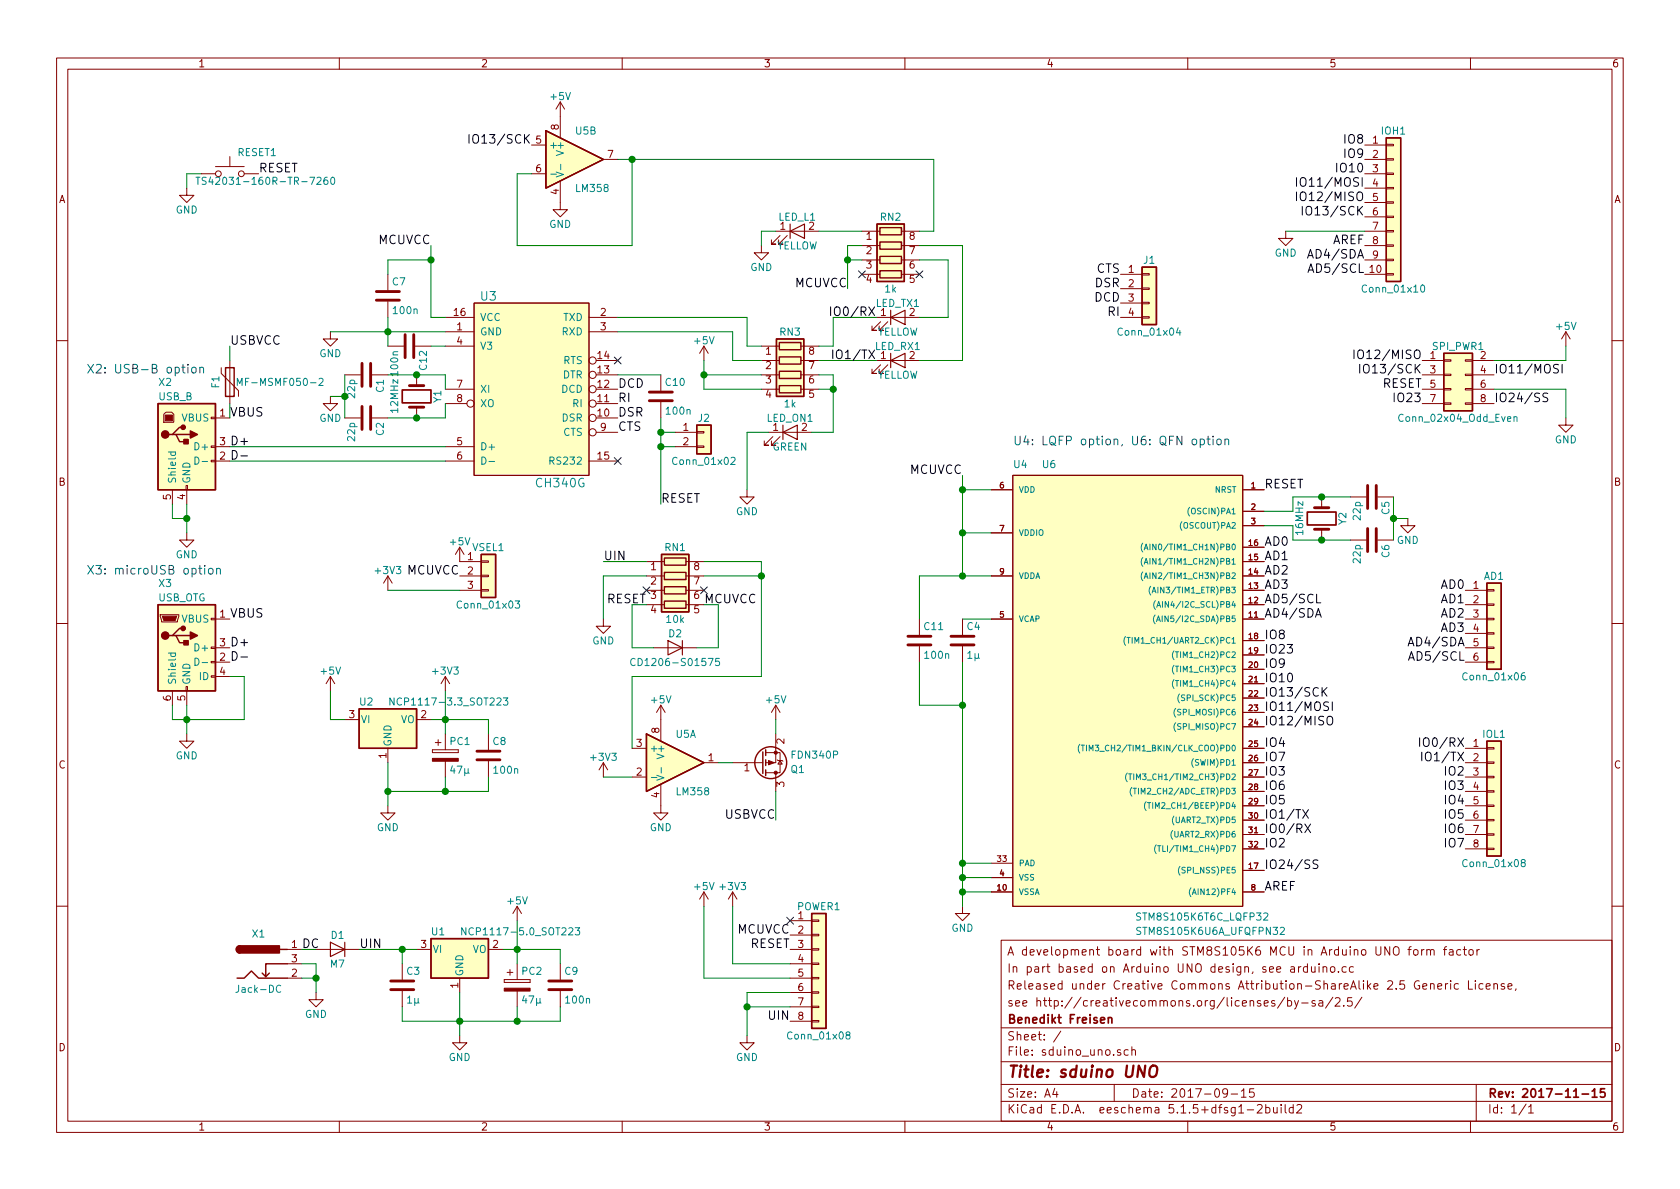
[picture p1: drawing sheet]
<svg xmlns="http://www.w3.org/2000/svg" width="297mm" height="210mm" viewBox="0 0 297 210" stroke-linecap="round" stroke-linejoin="round" font-family="sans-serif">
<g fill="none" stroke="#840000" stroke-width=".18">
<path d="M10 10.3h277v189.9h-277zM12 12.2h273v186.1h-273zM60 10.3v1.9M99.1 18l-.8 1.3M99.1 18v6.4M99.1 18l.7 1.3M110 10.3v1.9M160 10.3v1.9M210 10.3v1.9M260 10.3v1.9M33 33.3v1.2h1.3l-1.3 1.3-1.3-1.3h1.3M35.6 30.7h2.5"/>
<path d="M38.1 29.5h5.1M40.6 27.7v1.8M43.2 30.7h2.5M94 30.7h2.5M94 25.6h2.5M99.1 32v5.1h1.2l-1.2 1.2-1.3-1.2h1.3M106.7 28.2h2.5M241.3 30.7h3.8M241.3 25.6h3.8M241.3 28.2h3.8M241.3 33.3h3.8M241.3 35.8h3.8"/>
<path d="M241.3 38.3h3.8M245.1 38.2h1.3v.3h-1.3zM245.1 35.7h1.3v.2h-1.3zM245.1 33.1h1.3v.3h-1.3zM245.1 30.6h1.3v.3h-1.3zM245.1 28.1h1.3v.2h-1.3zM245.1 25.5h1.3v.3h-1.3zM58.4 58.7v1.2h1.3l-1.3 1.3-1.3-1.3h1.3M68.6 48.5v2.8M68.6 53.3v2.8M78.7 56.1h5.1M78.7 58.7h5.1"/>
<path d="M83.8 53.6h20.3v30.5h-20.3zM104.1 56.1h5.1M104.1 58.7h5.1M134.6 43.4v1.3h1.3l-1.3 1.3-1.3-1.3h1.3M137.2 40.9h7.6M137.9 41.7l-1.5 1.5h.8h-.8v-.8M139.2 41.7l-1.5 1.5h.7h-.7v-.8M152.4 40.9h3.2M152.4 43.4h3.2M152.4 46h3.2M152.4 48.5h3.2M154.9 56.1h7.7"/>
<path d="M155.7 56.9l-1.5 1.5h.7h-.7v-.7M157 56.9l-1.6 1.5h.8h-.8v-.7M159.4 40.9h3.2M159.4 43.4h3.2M159.4 46h3.2M159.4 48.5h3.2M198.1 48.5h3.8M198.1 51h3.8M198.1 53.6h3.8M198.1 56.1h3.8M201.9 56h1.3v.3h-1.3zM201.9 53.5h1.3v.2h-1.3z"/>
<path d="M201.9 50.9h1.3v.3h-1.3zM201.9 48.4h1.3v.2h-1.3zM227.3 40.9v1.3h1.3l-1.3 1.2-1.2-1.2h1.2M241.3 40.9h3.8M241.3 43.4h3.8M241.3 46h3.8M241.3 48.5h3.8M245.1 48.4h1.3v.2h-1.3zM245.1 45.8h1.3v.3h-1.3zM245.1 43.3h1.3v.3h-1.3zM245.1 40.8h1.3v.2h-1.3zM276.9 58.7l-.8 1.2"/>
<path d="M276.9 58.7v2.5M276.9 58.7l.7 1.2M10 60.2h2M29 73.3l.3-.4h1.1l.3 .4v1.4h-1.7zM37.3 78.9h.8v.2h-.8zM37.3 73.8h.8v.2h-.8zM38.1 79h2.5M38.1 73.9h2.5M39.1 65v1l3.1 3.1v1M40.6 63.7v7.7M58.4 70.1v1.3h1.3l-1.3 1.2-1.3-1.2h1.3M61 66.3h2.8"/>
<path d="M61 73.9h2.8M65.8 66.3h2.8M65.8 73.9h2.8M68.6 61.2h2.8M73.4 61.2h2.8M73.7 66.3v1.9M73.7 72v1.9M78.7 61.2h5.1M78.7 68.8h5.1M78.7 79h5.1M78.7 71.4h3.8M105.4 63.7h3.8"/>
<path d="M105.4 66.3h3.8M105.4 68.8h3.8M105.4 76.4h3.8M105.4 73.9h3.8M105.4 71.4h3.8M116.8 66.3v2.8M116.8 71.1v2.8M119.4 76.4h3.8M119.4 79h3.8M123.2 78.9h1.3v.2h-1.3zM123.2 76.3h1.3v.3h-1.3zM124.5 61.2l-.8 1.3"/>
<path d="M124.5 61.2v2.5M124.5 61.2l.7 1.3M134.6 61.2h3.2M134.6 63.7h3.2M134.6 66.3h3.2M134.6 68.8h3.2M135.9 76.4h7.6M136.7 77.2l-1.6 1.5h.8h-.8v-.7M137.9 77.2l-1.5 1.5h.8h-.8v-.7M141.6 61.2h3.2M141.6 63.7h3.2M141.6 66.3h3.2"/>
<path d="M141.6 68.8h3.2M154.9 63.7h7.7M155.7 64.5l-1.5 1.5h.7h-.7v-.7M157 64.5l-1.6 1.5h.8h-.8v-.7M251.5 63.7h3.8M251.5 66.3h3.8M251.5 68.8h3.8M251.5 71.4h3.8M255.3 71.2h1.2v.3h-1.2zM255.3 68.7h1.2v.3h-1.2zM255.3 66.2h1.2v.2h-1.2zM255.3 63.6h1.2v.3h-1.2z"/>
<path d="M259.1 71.2h1.2v.3h-1.2zM259.1 68.7h1.2v.3h-1.2zM259.1 66.2h1.2v.2h-1.2zM259.1 63.6h1.2v.3h-1.2zM260.3 63.7h3.9M260.3 66.3h3.9M260.3 68.8h3.9M260.3 71.4h3.9M276.9 73.9v1.3h1.2l-1.2 1.2-1.3-1.2h1.3M285 60.2h2M30.5 86.6v2.5M32.9 85.8h.2v.8h-.2z"/>
<path d="M33 94.2v1.3h1.3l-1.3 1.3-1.3-1.3h1.3M33 86.6v2.5M37.3 81.4h.8v.3h-.8zM38.1 81.5h2.5M78.7 81.5h5.1M81.3 96.8v2.5h3.8M81.3 96.8l-.8 1.2M81.3 96.8l.7 1.2M85.1 99.2h1.3v.2h-1.3zM104.1 81.5h5.1M114.3 99.3h3.2M121.3 99.3h3.2"/>
<path d="M132.1 86.6v1.3h1.2l-1.2 1.2-1.3-1.2h1.3M175.3 86.6h3.8M175.3 94.2h3.8M179.1 84.1h40.6v76.2h-40.6zM219.7 86.6h3.8M219.7 90.4h3.8M219.7 93h3.8M219.7 99.3h3.8M219.7 96.8h3.8M233.7 87.9v1.9M233.7 93.6v1.9M238.8 95.5h2.8"/>
<path d="M238.8 87.9h2.8M243.6 95.5h2.8M243.6 87.9h2.8M248.9 91.7v1.3h1.3l-1.3 1.2-1.3-1.2h1.3M10 110.3h2M28.3 108.7h3.3v.3l-.2 1h-2.8zM37.3 119.5h.8v.3h-.8zM37.3 117h.8v.2h-.8zM37.3 114.4h.8v.3h-.8zM37.3 109.3h.8v.3h-.8zM38.1 109.5h2.5M38.1 114.5h2.5"/>
<path d="M38.1 117.1h2.5M38.1 119.6h2.5M58.4 119.6l-.7 1.3M58.4 119.6v2.6M58.4 119.6l.8 1.3M68.6 101.8v2.6M68.6 101.8l-.8 1.3M68.6 101.8l.7 1.3M78.7 119.6v2.6M78.7 119.6l-.7 1.3M78.7 119.6l.8 1.3M81.3 101.8h3.8"/>
<path d="M81.3 104.4h3.8M85.1 104.3h1.3v.2h-1.3zM85.1 101.7h1.3v.3h-1.3zM106.7 109.5v1.2h1.2l-1.2 1.3-1.3-1.3h1.3M114.3 101.8h3.2M114.3 106.9h3.2M114.3 104.4h3.2M115.6 114.5h7.6M121.3 101.8h3.2M121.3 106.9h3.2M121.3 104.4h3.2M162.6 109.5v2.8"/>
<path d="M162.6 114.3v2.8M170.2 109.5v2.8M170.2 114.3v2.8M175.3 109.5h3.8M175.3 101.8h3.8M219.7 109.5h3.8M219.7 101.8h3.8M219.7 118.4h3.8M219.7 106.9h3.8M219.7 104.4h3.8M219.7 113.3h3.8M219.7 115.8h3.8"/>
<path d="M259.1 109.5h3.8M259.1 106.9h3.8M259.1 104.4h3.8M259.1 114.5h3.8M259.1 117.1h3.8M259.1 112h3.8M262.9 117h1.3v.2h-1.3zM262.9 114.4h1.3v.3h-1.3zM262.9 111.9h1.3v.2h-1.3zM262.9 109.3h1.3v.3h-1.3zM262.9 106.8h1.3v.3h-1.3zM262.9 104.3h1.3v.2h-1.3z"/>
<path d="M285 110.3h2M30.5 122.2v2.5M32.9 121.4h.2v.8h-.2zM33 129.8v1.3h1.3l-1.3 1.2-1.3-1.2h1.3M33 122.2v2.5M61 127.2h2.5M68.6 132.3v2.6M73.7 127.2h2.5M76.5 132.6v.5zM76.5 133.1h4.5zM76.5 132.6h4.5zM77 131.3h1"/>
<path d="M77.5 130.8v1M78.7 129.8v2.8M78.7 134.6v2.8M81 132.6v.5zM86.4 129.8v2.8M86.4 134.6v2.8M106.7 134.9l-.8 1.2M106.7 134.9v2.5M106.7 134.9l.7 1.2M111.8 132.3h2.5M111.8 137.4h2.5M116.8 138.7v5.1h1.3l-1.3 1.2-1.2-1.2h1.2"/>
<path d="M116.8 124.7v6.4M116.8 124.7l-.7 1.3M116.8 124.7l.8 1.3M124.5 134.9h2.5M129.5 134.9h5.1M134.7 134.9h.2M135.4 133.1h2.5v3.5h-.7M135.4 136.6h1.8M137.2 129.8v5.1h-1.8M137.2 124.7l-.8 1.3M137.2 124.7v2.5M137.2 136.6v3.3"/>
<path d="M137.2 124.7l.7 1.3M137.4 134.4l.1 .1h.8l.1 .1M137.9 134.5l.4 .6h-.8zM219.7 120.9h3.8M219.7 123.4h3.8M219.7 126h3.8M219.7 128.5h3.8M219.7 132.3h3.8M219.7 134.9h3.8M219.7 137.4h3.8M219.7 139.9h3.8M259.1 132.3h3.8"/>
<path d="M259.1 134.9h3.8M259.1 137.4h3.8M259.1 139.9h3.8M262.9 139.8h1.3v.3h-1.3zM262.9 137.3h1.3v.2h-1.3zM262.9 134.7h1.3v.3h-1.3zM262.9 132.2h1.3v.3h-1.3zM68.6 142.5v1.3h1.2l-1.2 1.2-1.3-1.2h1.3M124.5 157.7v2.6M124.5 157.7l-.8 1.3M124.5 157.7l.7 1.3M129.5 157.7l-.7 1.3"/>
<path d="M129.5 157.7v2.6M129.5 157.7l.8 1.3M175.3 155.2h3.8M175.3 157.7h3.8M175.3 152.6h3.8M219.7 157.7h3.8M219.7 145h3.8M219.7 147.6h3.8M219.7 150.1h3.8M219.7 153.9h3.8M219.7 142.5h3.8M259.1 145h3.8"/>
<path d="M259.1 147.6h3.8M259.1 150.1h3.8M259.1 142.5h3.8M262.9 150h1.3v.2h-1.3zM262.9 147.4h1.3v.3h-1.3zM262.9 144.9h1.3v.3h-1.3zM262.9 142.4h1.3v.2h-1.3zM10 160.2h2M50.8 167.9h2.5M50.8 170.4h2.5M50.8 173h2.5M55.9 175.5v1.3h1.2l-1.2 1.2-1.3-1.2h1.3"/>
<path d="M55.9 167.9h7.6M71.1 170.4v2.8M71.1 175.3v2.7M73.7 167.9h2.5M81.3 173v2.5M86.4 167.9h2.5M89.2 173.2v.5zM89.2 173.7h4.5zM89.2 173.2h4.5zM89.7 172h1M90.2 171.4v1.1M91.4 160.3v2.5"/>
<path d="M91.4 170.4v2.8M91.4 175.3v2.7M91.4 160.3l-.7 1.2M91.4 160.3l.8 1.2M93.7 173.2v.5zM99.1 170.4v2.8M99.1 175.3v2.7M139.7 167.9h3.8M139.7 162.8h3.8M139.7 165.3h3.8M139.7 170.4h3.8M139.7 173h3.8"/>
<path d="M139.7 175.5h3.8M139.7 178h3.8M143.5 177.9h1.3v.3h-1.3zM143.5 175.4h1.3v.2h-1.3zM143.5 172.8h1.3v.3h-1.3zM143.5 170.3h1.3v.3h-1.3zM143.5 167.8h1.3v.2h-1.3zM143.5 165.2h1.3v.3h-1.3zM143.5 162.7h1.3v.2h-1.3zM170.2 160.3v1.2h1.2l-1.2 1.3-1.3-1.3h1.3M177 166.3h108v32h-108zM227.2 176.3l-1.3 2"/>
<path d="M227.7 177l.4-.1 .3 .3-.2 .6h-.5M227.7 176.4v1.5M228.2 171h.6l.1 .9M228.9 171.3l-.5 .1a.29 .29 0 0 0-.2 .2 .29 .29 0 0 0 .2 .3h.5M228.9 176.9l.3 1M229.6 176.9l-.5 1.4-.2 .1M229.6 170.9v1M230 170.9l-.4 .3M230.1 177.4h1.2M231.2 171l-.5-.1-.2 .3 .1 .7h.6M231.2 170.4v1.5M231.9 170.9l.1 1h.3l.2-.1"/>
<path d="M232.5 177l-.3-.1-.2 .2v.3l.5 .1v.3h-.5M232.5 170.9v1M233.2 177h.6l.1 .9M233.2 170.4v.2M233.2 170.9v1M233.9 177.3l-.5 .1-.3 .2 .3 .3 .5-.1M233.9 171.1l.1-.1a.37 .37 0 0 1 .6 .1v.8M233.9 170.9v1M235.3 171.1l.2-.2 .4 .2v.7l-.2 .1-.4-.1zM235.7 176.3l-1.3 2M236.1 176.6l.2-.2h.4l.2 .2v.3v.2l-.9 .8h.9M236.7 171.8v.1"/>
<path d="M237.6 177.8v.1M238 171l-.4-.1-.3 .3 .1 .6 .2 .1h.4M239 176.4h-.7l-.1 .7 .2-.1 .5 .1 .2 .2-.1 .5-.2 .1-.6-.1M239.3 171l-.4-.1-.3 .3 .1 .6 .2 .1h.4M240.8 176.3l-1.3 2M248.9 167.9h.6M249.5 167.4l-.4 .2v1.3M250 168l.2-.1 .4 .1v.8l-.2 .1-.4-.1zM251.4 167.9v1M251.6 174.4l.7-.1-.1-.3-.4-.1-.2 .2v.7h.6M251.8 167.9l-.3 .1-.1 .2M252.3 168a.37 .37 0 0 1 .6 .1v.8"/>
<path d="M252.3 167.9v1M252.9 174.1l.2-.2 .4 .1 .1 .9M252.9 168.1l.2-.2 .4 .1 .1 .9M252.9 173.9v1M254.2 174.4l.7-.1v-.3l-.5-.1-.2 .2 .1 .7h.6M255.2 167.9h.6M255.6 173.9v1M255.8 167.4l-.4 .2v1.3M256 173.9l-.4 .2v.1M256.3 168h.5l.1 .9M256.5 173.4v.2M256.5 173.9v1"/>
<path d="M256.9 168.3h-.5a.29 .29 0 0 0-.2 .3 .29 .29 0 0 0 .2 .3l.5-.1M257.9 174l-.5-.1-.3 .3 .1 .6 .2 .1 .5-.1M258.3 168l-.4-.1-.3 .3v.6l.3 .1 .4-.1M258.7 167.9h.6M258.9 167.4v1.3l.4 .2M259.6 173.4v1.5h.7M259.8 168l.2-.1 .4 .1v.8l-.2 .1-.4-.1zM260.9 173.4v.2M260.9 173.9v1M261.1 167.9v1M261.6 167.9l-.3 .1-.2 .2M262.2 174l-.4-.1-.3 .3 .1 .6h.6"/>
<path d="M262.8 174.4l.7-.1-.1-.3-.4-.1-.2 .2v.7h.6M264.1 174.1l.2-.2 .4 .1 .1 .9M264.1 173.9v1M266 174a.37 .37 0 0 0-.6 .1l.1 .3 .5 .1 .1 .1-.3 .3-.4-.1M266.6 174.4l.7-.1v-.3l-.4-.1-.3 .2 .1 .7h.6M268 174.8l-.1 .4M285 160.2h2M60 198.3v1.9M81.3 183.1v1.3h1.2l-1.2 1.3-1.3-1.3h1.3M110 198.3v1.9M132.1 183.1v1.3h1.2l-1.2 1.3-1.3-1.3h1.3M139.7 180.6h3.8"/>
<path d="M143.5 180.5h1.3v.2h-1.3zM160 198.3v1.9M177 194.8h108M177 191.8h108M177 187.8h108M177 181.8h108M186.5 192.5l-.4 1h1M186.8 193v1M187.6 182.3l-1.3 2M197 191.8v3M198.1 185.7l-.3-.1-.2 .2v.2l.5 .2v.3h-.5M199.5 185.7l-.4-.1-.3 .3v.6l.3 .1 .4-.1"/>
<path d="M200.1 185.7l.2-.1 .4 .1 .1 .9M200.1 185.1v1.5M210 198.3v1.9M217 193.2l-.1 .2a.48 .48 0 0 1-.6-.1v-.6a.48 .48 0 0 1 .6-.1l.1 .1a1.19 1.19 0 0 1-.2 1.2l-.5 .1M217.7 193.5h1.1M219.5 193l.4-.5v1.5M219.5 194h.8M220.5 196.3h1.2M221.7 192.5h-.7l-.1 .7 .2-.1 .5 .1 .2 .2-.1 .5-.2 .1-.6-.1M222.3 195.5l.2-.2h.4l.3 .5-1 1h1M223.8 195.9l.4-.1 .3 .3v.6l-.3 .1-.4-.1M223.8 195.3v1.5"/>
<path d="M225.2 195.8v.9l.4 .1 .2-.1M225.8 195.8v1M226.5 195.3v.2M226.5 195.8v1M227.2 195.3v1.3l.3 .2M228.7 195.9l-.5-.1-.3 .3 .1 .6 .2 .1 .5-.1M228.7 195.3v1.5M229.3 195.5l.2-.2h.4l.2 .2v.3v.2l-.9 .8h.9M260 198.3v1.9M261 191.8v6.5M269.8 195.2l-1.2 2M270.3 195.8l.4-.5v1.5"/>
<path d="M270.3 196.8h.8"/>
<circle cx="38.6" cy="30.7" r=".51"/>
<circle cx="42.7" cy="30.7" r=".51"/>
<circle cx="83.2" cy="71.4" r=".63"/>
<circle cx="104.8" cy="71.4" r=".63"/>
<circle cx="104.8" cy="73.9" r=".63"/>
<circle cx="104.8" cy="76.4" r=".63"/>
<circle cx="104.8" cy="68.8" r=".63"/>
<circle cx="104.8" cy="63.7" r=".63"/>
<circle cx="104.8" cy="66.3" r=".63"/>
</g>
<path d="M71.1 69h5.1v2.2h-5.1zM231.1 90.5h5.1v2.3h-5.1zM196 179.9v1M196 180.1l.2-.2 .3 .1 .1 .9M279.7 193.5h1.2M281.5 193l.4-.5v1.5M281.5 194h.9M283.7 192.5h-.7v.7l.2-.1 .5 .1 .1 .2-.1 .5-.2 .1-.5-.1" fill="none" stroke="#840000" stroke-width=".3"/>
<path d="M203.4 188.7a.66 .66 0 0 1 1.2 0 1.49 1.49 0 0 1-.6 1.7l-.6-.1a1.49 1.49 0 0 1 0-1.6z" fill="none" stroke="#840000" stroke-width=".41"/>
<g fill="none" stroke="#840000" stroke-width=".51">
<path d="M66.5 53.1h4.1M66.5 51.6h4.1M71.6 59.2v4M73.2 59.2v4M64 64.3v4M64 71.9v4M65.5 64.3v4M65.5 71.9v4M72.4 72h2.5M72.4 68.2h2.5M114.8 70.9h4.1M114.8 69.3h4.1"/>
<path d="M232.4 93.6h2.5M232.4 89.8h2.5M241.8 85.8v4.1M241.8 93.5v4M243.3 85.8v4.1M243.3 93.5v4M160.5 114h4.1M160.5 112.5h4.1M168.1 114h4.1M168.1 112.5h4.1M84.3 134.4h4.1M84.3 132.8h4.1"/>
<path d="M69.1 175h4.1M69.1 173.5h4.1M97 175h4.1M97 173.5h4.1"/>
</g>
<g fill="#ffffc2" stroke="#ffffc2" stroke-width=".18">
<path d="M137.3 59.9h4.8v10.2h-4.8z"/>
<path d="M179.1 84.1h40.6v76.2h-40.6z"/>
<path d="M155.1 39.6h4.8v10.2h-4.8z"/>
<path d="M117 98h4.8v10.2h-4.8z"/>
<path d="M27.9 106.9h10.2v15.3h-10.2z"/>
<path d="M201.9 47.2h2.6v10.2h-2.6z"/>
<path d="M123.2 75.2h2.5v5.1h-2.5z"/>
<path d="M63.5 125.3h10.2v7h-10.2z"/>
<path d="M85.1 98h2.5v7.7h-2.5z"/>
<path d="M76.2 166h10.2v7h-10.2z"/>
<path d="M83.8 53.6h20.3v30.5h-20.3z"/>
<path d="M143.5 161.5h2.5v20.4h-2.5z"/>
<path d="M27.9 71.4h10.2v15.2h-10.2z"/>
<path d="M114.3 129.8l10.2 5.1-10.2 5z"/>
<path d="M96.5 23.1l10.2 5.1-10.2 5.1z"/>
<path d="M255.3 62.5h5v10.1h-5z"/>
<path d="M245.1 24.4h2.5v25.4h-2.5z"/>
<path d="M262.9 131.1h2.5v20.3h-2.5z"/>
<path d="M262.9 103.1h2.5v15.3h-2.5z"/>
</g>
<g fill="none" stroke="#840000" stroke-width=".25">
<path d="M96.5 23.1l10.2 5.1-10.2 5.1zM155.1 39.6h4.8v10.2h-4.8zM245.1 24.4h2.5v25.4h-2.5zM137.3 59.9h4.8v10.2h-4.8zM155.6 40.3h3.8v1.2h-3.8zM155.6 42.8h3.8v1.3h-3.8zM155.6 45.3h3.8v1.3h-3.8zM155.6 47.9h3.8v1.2h-3.8zM201.9 47.2h2.6v10.2h-2.6zM27.9 71.4h10.2v15.2h-10.2zM30.5 76.8h.6l.6 1.3h1.3M31.1 76.8h2.6"/>
<path d="M32.4 75.6h-.7l-1.2 1.2h-.7M39.9 65h1.5v5.1h-1.5zM123.2 75.2h2.5v5.1h-2.5zM137.8 60.6h3.8v1.2h-3.8zM137.8 63.1h3.8v1.3h-3.8zM137.8 65.7h3.8v1.2h-3.8zM137.8 68.2h3.8v1.3h-3.8zM255.3 62.5h5v10.1h-5zM85.1 98h2.5v7.7h-2.5zM117 98h4.8v10.2h-4.8zM117.5 98.7h3.8v1.2h-3.8zM27.9 106.9h10.2v15.3h-10.2z"/>
<path d="M30.5 112.4h.6l.6 1.3h1.3M31.1 112.4h2.6M32.4 111.1h-.7l-1.2 1.3h-.7M117.5 101.2h3.8v1.3h-3.8zM117.5 103.8h3.8v1.2h-3.8zM117.5 106.3h3.8v1.3h-3.8zM262.9 103.1h2.5v15.3h-2.5zM63.5 125.3h10.2v7h-10.2zM114.3 129.8l10.2 5.1-10.2 5zM134.9 133v3.8M135.4 132.6v1M135.4 134.4v1"/>
<path d="M135.4 136.1v1.1M262.9 131.1h2.5v20.3h-2.5zM41.9 173h1.3l1.2-1.3 1.3 1.3h5.1M42.4 167.3a.63 .63 0 0 0-.6 .6 .63 .63 0 0 0 .6 .6M47.6 172.1l-.6 .6M49.5 167.9h1.3M50.8 170.4h-3.8v2.3l-.6-.6M76.2 166h10.2v7h-10.2zM143.5 161.5h2.5v20.4h-2.5z"/>
<circle cx="136.3" cy="134.9" r="2.82"/>
</g>
<g fill="none" stroke="#008484" stroke-width=".18">
<path d="M34.6 31.3h.8M35 31.3v1.3M36.4 31.4l-.4-.1-.2 .2v.4l.6 .2v.3l-.2 .2h-.5M57.9 31.3h-.3a.79 .79 0 0 0-.1 1.3h.4l.1-.5-.3-.3h-.2l-.2 .3M58.6 31.4l.2-.1a.69 .69 0 0 1 .4 .7 .69 .69 0 0 1-.4 .6 .83 .83 0 0 1-.2-1.2zM97.4 30.8h1M98.3 30.4l1.3 .5-1.3 .4M99.1 29.1v.9M208.3 58l-.3 .8h.8M208.6 58.4v.9M251.3 50.5l.2-.1a.69 .69 0 0 1 .4 .6 .69 .69 0 0 1-.4 .7l-.3-.3v-.2zM29.8 79.9h1.2"/>
<path d="M30.3 79.9l-.1 .4 .2 .2 .6-.1v-.5M42 68.2v-1.3l.4 .9 .4-.9v1.3M56.4 67l.5-.1 .2 .4v.2l-.7 .7h.7M267.7 73.8l.2-.1h.3v.8M267.7 73.7v.8M34.5 80.8a.64 .64 0 0 1 .7 .7 .64 .64 0 0 1-.7 .6zM35.7 81.6h1M85.2 80.8a.64 .64 0 0 1 .7 .7 .64 .64 0 0 1-.7 .6zM86.5 81.6h1M97.2 81.5l.6-.1 .2-.2-.1-.3-.2-.1h-.5v1.3M129.3 81l.4-.1 .3 .3-.1 .2-.7 .7h.8M202.1 98.6a1.2 1.2 0 0 0 0 1.5"/>
<path d="M202.1 96.1a1.2 1.2 0 0 0 0 1.5M202.3 99.8l.3-1.1 .4 1.1M202.3 97.2l.3-1 .4 1M202.4 99.5h.5M202.4 96.9h.5M210.3 89.7a1.13 1.13 0 0 0 0 1.6M29.8 115.5h1.2M30.3 115.5l-.1 .4 .2 .2 .6-.1v-.5M34.5 116.4a.64 .64 0 0 1 .7 .6 .64 .64 0 0 1-.7 .6zM35.7 117.2h1M91.1 106.3h.8l-.4 .5 .3 .1v.6h-.5l-.2-.1M112.3 116.6a.6 .6 0 0 0-.9 .4 .6 .6 0 0 0 .6 .7l.3-.1"/>
<path d="M127.2 116.4h-.6l-.1 .6 .2-.1 .5 .1v.6l-.2 .1-.5-.1M199 112.6a1.2 1.2 0 0 0 0 1.5M199.3 112.7h.5M199.5 112.7v1M202.1 101.1a1.2 1.2 0 0 0 0 1.6M202.3 102.3l.3-1 .4 1M202.4 102h.5M203.5 103.7a1.2 1.2 0 0 0 0 1.5M203.7 104.8l.3-1 .4 1M203.8 104.5h.5M204.2 108.8a1.13 1.13 0 0 0 0 1.5M204.3 106.2a1.13 1.13 0 0 0 0 1.6"/>
<path d="M204.5 109.9l.3-1 .4 1M204.5 107.4l.4-1 .3 1M204.6 109.6h.5M204.6 107.1h.5M207.6 117.6a1.2 1.2 0 0 0 0 1.6M207.6 115.1a1.2 1.2 0 0 0 0 1.6M269.6 119h-.4a.87 .87 0 0 0 0 1.2l.4-.1v-.5l-.4-.1-.2 .2M69.7 123.4v1.3l-.8-1.3v1.3M89 123.4h.8l-.4 .5 .3 .1v.6l-.5 .1-.2-.1M115.2 137.5h1M116.1 137.1l1.3 .4-1.3 .5M116.9 135.7v1"/>
<path d="M190.9 131.6a1.2 1.2 0 0 0 0 1.6M191.2 131.8h.5M191.5 131.8v1M192.1 131.8v1M192.6 132.8v-1l.3 .7 .3-.7v1M199.3 136.7a1.13 1.13 0 0 0 0 1.5M199.5 136.8h.6M199.8 136.8v1.1M200.1 139.2a1.13 1.13 0 0 0 0 1.6M200.4 139.4h.5M200.5 136.8v1.1M200.7 139.4v1"/>
<path d="M207.6 120.2a1.2 1.2 0 0 0 0 1.5M207.9 125.3a1.13 1.13 0 0 0 0 1.5M207.9 127.8a1.13 1.13 0 0 0 0 1.6M208.5 122.7a1.2 1.2 0 0 0 0 1.6M211 134.2a1.2 1.2 0 0 0 0 1.5M202.6 141.8a1.2 1.2 0 0 0 0 1.5M202.9 141.9h.6M203.2 141.9v1M204.4 149.4a1.2 1.2 0 0 0 0 1.5M204.7 149.5h.6M205 149.5v1.1M207.3 146.9a1.13 1.13 0 0 0 0 1.5"/>
<path d="M207.6 144.3a1.2 1.2 0 0 0 0 1.6M208.6 153.2a1.2 1.2 0 0 0 0 1.6M210.6 157a1.2 1.2 0 0 0 0 1.6M269.2 152.5l-.2-.1v-.3l.2-.1 .4 .1v.3l-.5 .2-.1 .2v.2l.2 .3 .4-.1 .1-.2-.1-.4-.2-.1M49.6 174.3a.6 .6 0 0 0-.8 .5 .6 .6 0 0 0 .6 .7l.2-.1M82.4 164.1v1.2l-.8-1.2v1.2M101.7 164.1h.8l-.4 .4 .3 .2v.6h-.5l-.2-.1M201.7 161.5l-.5-.1-.3 .3 .2 .3 .5 .2v.4l-.2 .1h-.5M201.7 164.1l-.5-.1-.2 .1v.2l.1 .2 .5 .2 .1 .3-.3 .2h-.4M223.4 161.6l.5-.2 .3 .4-.8 .9h.8M226.4 164.1l.4-.1 .3 .3-.8 .9h.8M149.8 183l-.2-.1v-.3l.2-.1h.4v.4l-.5 .2-.1 .2v.2l.2 .2h.4l.1-.2-.1-.4-.1-.1"/>
</g>
<path d="M139.7 39.6v2.6M139.7 40.9l2.5-1.3v2.6zM157.5 56.1l2.5-1.2v2.5zM157.5 54.9v2.5M138.4 76.4l2.6-1.2v2.5zM138.4 75.2v2.5M157.5 63.7l2.5-1.2v2.5zM157.5 62.5v2.5M118.1 113.3l2.5 1.2-2.5 1.3zM120.6 113.3v2.5M58.4 166.6l2.6 1.3-2.6 1.3zM61 166.6v2.6" fill="none" stroke="#840000" stroke-width=".2"/>
<g fill="#840000" stroke="#840000" stroke-width=".25">
<path d="M32.5 113.3h.8v.7h-.8z"/>
<path d="M33.7 111.8l1.2 .6-1.2 .6z"/>
<path d="M32.5 77.7h.8v.8h-.8z"/>
<path d="M33.7 76.2l1.2 .6-1.2 .7z"/>
<path d="M42 167.4l.4-.1v1.2a.64 .64 0 0 1-.6-.4 .64 .64 0 0 1 .2-.7z"/>
<path d="M42.4 167.3h7v1.2h-7z"/>
<circle cx="29.2" cy="112.4" r=".63"/>
<circle cx="32.4" cy="111.1" r=".38"/>
<circle cx="29.2" cy="76.8" r=".63"/>
<circle cx="32.4" cy="75.6" r=".38"/>
</g>
<g fill="#840000" stroke="#840000" stroke-width=".18">
<path d="M28.7 109h2.5l-.2 .7h-2z"/>
<path d="M135.9 134.5l1 .4-1 .3z"/>
<path d="M76.5 134.1h4.5v.5h-4.5z"/>
<path d="M29.2 73.4h1.3v1h-1.3z"/>
<path d="M89.2 174.7h4.5v.6h-4.5z"/>
<circle cx="137.2" cy="133.1" r=".28"/>
<circle cx="137.2" cy="136.6" r=".28"/>
</g>
<g fill="none" stroke="#008400" stroke-width=".18">
<path d="M35.6 30.7h-2.6v2.6M109.2 28.2h55.9v12.7h-2.5M111.8 28.2v15.2h-20.4v-12.7h2.6M58.4 58.7h20.3M68.6 56.1v5.1M76.2 43.4v12.7h2.5M76.2 46h-7.6v2.5M109.2 58.7h20.3v5h5.1M109.2 56.1h22.9v5.1h2.5M137.2 40.9h-2.6v2.5M144.8 40.9h7.6M149.9 46h2.5"/>
<path d="M152.4 43.4h-2.5v7.6M154.9 56.1h-7.6v5.1h-2.5M162.6 46h5v10.1h-5M162.6 43.4h7.6v20.3h-7.6M227.3 40.9h14M40.6 79h38.1M40.6 61.2v2.5M58.4 70.1h2.6M61 66.3v7.6M68.6 66.3h10.1v2.5M76.2 61.2h2.5M78.7 71.4v2.5h-10.1"/>
<path d="M109.2 66.3h7.6M116.8 76.4h2.6M116.8 73.9v15.2M116.8 79h2.6M124.5 66.3h10.1M124.5 63.7v5.1h10.1M135.9 76.4h-3.8v10.2M144.8 63.7h10.1M144.8 66.3h2.5v10.1h-3.8M144.8 68.8h2.5M264.2 68.8h12.7v5.1M276.9 61.2v2.5h-12.7"/>
<path d="M30.5 89.1v2.6h2.5M33 89.1v5.1M40.6 81.5h38.1M106.7 99.3h7.6M124.5 99.3h10.1v20.3h-22.8v12.7M170.2 84.1v17.7M170.2 86.6h5.1M170.2 94.2h5.1M223.5 93h5.1v2.5h10.2M238.8 87.9h-10.2v2.5h-5.1M246.4 87.9v7.6M246.4 91.7h2.5"/>
<path d="M40.6 119.6h2.6v7.6h-12.7v-2.5M68.6 104.4h12.7M111.8 106.9v7.6h3.8M114.3 101.8h-7.6v7.7M124.5 101.8h10.1M127 106.9v7.6h-3.8M162.6 117.1v7.6h7.6M170.2 117.1v43.2M170.2 109.5h5.1M175.3 101.8h-12.7v7.7M33 124.7v5.1M58.4 122.2v5h2.6"/>
<path d="M68.6 134.9v7.6M76.2 127.2h10.2v2.6M78.7 122.2v7.6M78.7 137.4v2.5M86.4 137.4v2.5h-17.8M106.7 137.4h5.1M127 134.9h2.5M137.2 127.2v2.6M137.2 139.9v5.1M170.2 152.6h5.1M170.2 157.7h5.1M170.2 155.2h5.1"/>
<path d="M53.3 170.4h2.6v5.1M53.3 173h2.6M63.5 167.9h10.2M71.1 167.9v2.5M71.1 178v2.6h28v-2.6M81.3 175.5v7.6M88.9 167.9h10.2v2.5M91.4 162.8v7.6M91.4 178v2.6M124.5 160.3v12.7h15.2M129.5 160.3v10.1h10.2M132.1 178h7.6"/>
<path d="M139.7 175.5h-7.6v7.6"/>
</g>
<g fill="none" stroke="#000" stroke-width=".18">
<path d="M82.9 23.8v1.5M83.8 23.9a.52 .52 0 0 1 .7 .1 1.04 1.04 0 0 1-.2 1.3l-.5-.1a1.13 1.13 0 0 1 0-1.3zM229.2 31.4v1.5M229.2 34v1.5M230 34.2l.1-.2a.52 .52 0 0 1 .7 .2 1.04 1.04 0 0 1-.2 1.3l-.5-.1a1.23 1.23 0 0 1-.1-1.2zM230 31.6l.1-.1a.52 .52 0 0 1 .7 .1 1.04 1.04 0 0 1-.2 1.3h-.5a1.23 1.23 0 0 1-.1-1.3zM230.3 36.5v1.5M231 36.7l.1-.1a.52 .52 0 0 1 .8 .1 1.04 1.04 0 0 1-.3 1.3l-.5-.1a1.23 1.23 0 0 1-.1-1.2zM146.9 54.3v1.5M231.2 45.6l.5-1.5 .5 1.5M231.3 48.2l.5-1.5 .5 1.5M231.4 47.7h.7"/>
<path d="M41.1 79.7a.77 .77 0 0 1 .8 .7 .77 .77 0 0 1-.8 .8zM147.2 61.9v1.5M239.4 61.9v1.5M240.1 62.1l.2-.1a.52 .52 0 0 1 .7 .1 1.04 1.04 0 0 1-.3 1.3l-.4-.1a1.23 1.23 0 0 1-.2-1.2zM240.4 64.4v1.6M241.1 64.6l.2-.1a.52 .52 0 0 1 .7 .1 1.04 1.04 0 0 1-.3 1.4l-.4-.1a1.23 1.23 0 0 1-.2-1.3zM273.7 69.6a.62 .62 0 0 0-.8 0v.5l.6 .3 .2 .3-.3 .3h-.6M275.5 64.5l-.5-.1-.2 .2v.4l.6 .3 .1 .4-.2 .3-.6-.1M276.2 64.4v1.6M42.6 80.6h1.2M41.1 115.2a.77 .77 0 0 1 .8 .8 .77 .77 0 0 1-.8 .8zM42.6 116.2h1.2"/>
<path d="M232.6 109.1l.5-1.5 .5 1.5M232.7 108.7h.8M232.8 105.1v1.5h.7M249 114.2l.5-1.5 .5 1.5M249 116.8l.6-1.6 .5 1.6M249.2 116.3h.7M234 122.2l.6 .9M234.6 121.6l-.8 .8M234.7 126.9l.1-.2a.52 .52 0 0 1 .8 .2 1.04 1.04 0 0 1-.3 1.3l-.5-.1a1.23 1.23 0 0 1-.1-1.2zM234.9 124.2l-.6-.1-.2 .2v.4l.7 .3 .1 .3-.3 .3h-.6M235.6 124.1v1.5M251 130.5v1.5"/>
<path d="M251.4 133v1.5M230.3 143.2l1 1.5M230.7 145.7l1 1.5M231.3 143.2l-1 1.5M231.7 145.7l-1 1.5M233 152.1a.62 .62 0 0 0-.8 .1v.4l.7 .3 .1 .4-.3 .3-.5-.1"/>
</g>
<g fill="none" stroke="#0000c2" stroke-width=".18">
<path d="M32.1 64.9h.6M32.4 64.4v1.3l.3 .3M33.2 64.4v.2M33.2 64.9v1.1M34 65.1l.2-.2 .4 .2 .1 .6-.2 .2-.3 .1-.2-.2zM35.3 65.1l.1-.1a.37 .37 0 0 1 .6 .1v.9M35.3 64.9v1.1M210.8 77.8l.3-.2 .4 .2 .1 .6-.2 .2-.3 .1-.3-.2zM212.2 77.7l.5-.1 .3 .3v.5l-.2 .2h-.6M212.2 77.6v1.6M213.4 77.6h.6M213.6 77.1v1.3l.4 .3"/>
<path d="M214.5 77.1v.2M214.5 77.6v1.1M215.2 77.8l.4-.2 .3 .3v.5l-.3 .3-.3-.1-.2-.2zM216.6 77.8l.2-.2 .4 .1v1M216.6 77.6v1.1M35.3 100v1.3l.4 .2M36.2 100v.1M35.1 100.5h.6M36.2 100.5v1M36.9 100.6l.3-.1 .4 .1 .1 .6-.2 .2-.3 .1-.3-.1zM38.3 100.6h.1a.37 .37 0 0 1 .6 .1v.8M38.3 100.5v1"/>
</g>
<g fill="#008400" stroke="#008400" stroke-width=".25">
<circle cx="68.6" cy="58.7" r=".51"/>
<circle cx="170.2" cy="94.2" r=".51"/>
<circle cx="61" cy="70.1" r=".51"/>
<circle cx="246.4" cy="91.7" r=".51"/>
<circle cx="170.2" cy="124.7" r=".51"/>
<circle cx="170.2" cy="101.8" r=".51"/>
<circle cx="91.4" cy="180.6" r=".51"/>
<circle cx="170.2" cy="155.2" r=".51"/>
<circle cx="78.7" cy="139.9" r=".51"/>
<circle cx="170.2" cy="157.7" r=".51"/>
<circle cx="147.3" cy="68.8" r=".51"/>
<circle cx="73.7" cy="73.9" r=".51"/>
<circle cx="170.2" cy="86.6" r=".51"/>
<circle cx="132.1" cy="178" r=".51"/>
<circle cx="91.4" cy="167.9" r=".51"/>
<circle cx="78.7" cy="127.2" r=".51"/>
<circle cx="134.6" cy="101.8" r=".51"/>
<circle cx="81.3" cy="180.6" r=".51"/>
<circle cx="68.6" cy="139.9" r=".51"/>
<circle cx="71.1" cy="167.9" r=".51"/>
<circle cx="55.9" cy="173" r=".51"/>
<circle cx="111.8" cy="28.2" r=".51"/>
<circle cx="170.2" cy="152.6" r=".51"/>
<circle cx="33" cy="91.7" r=".51"/>
<circle cx="76.2" cy="46" r=".51"/>
<circle cx="116.8" cy="76.4" r=".51"/>
<circle cx="116.8" cy="79" r=".51"/>
<circle cx="33" cy="127.2" r=".51"/>
<circle cx="149.9" cy="46" r=".51"/>
<circle cx="124.5" cy="66.3" r=".51"/>
<circle cx="233.7" cy="95.5" r=".51"/>
<circle cx="233.7" cy="87.9" r=".51"/>
<circle cx="73.7" cy="66.3" r=".51"/>
</g>
<g fill="none" stroke="#000084" stroke-width=".18">
<path d="M151.8 47.9l1.2 1.2M153 47.9l-1.2 1.2M162 47.9l1.2 1.2M163.2 47.9l-1.2 1.2M108.6 63.1l1.2 1.3M109.8 63.1l-1.2 1.3M108.6 80.9l1.2 1.2M109.8 80.9l-1.2 1.2M113.7 103.8l1.2 1.2M114.9 103.8l-1.2 1.2M123.9 103.8l1.2 1.2M125.1 103.8l-1.2 1.2"/>
<path d="M139.1 162.2l1.2 1.2M140.3 162.2l-1.2 1.2"/>
</g>
<text font-size="2.8" fill="#840000" x="178" y="190.5">Title: sduino UNO</text>
<g font-size="2.1">
<text x="84.3" y="25.4">IO13/SCK</text>
<text x="237.9" y="27.9">IO9</text>
<text x="237.9" y="25.4">IO8</text>
<text x="45.7" y="30.5">RESET</text>
<text x="230.7" y="35.6">IO12/MISO</text>
<text x="230.7" y="33">IO11/MOSI</text>
<text x="236.7" y="30.5">IO10</text>
<text x="231.6" y="38.1">IO13/SCK</text>
<text x="66.9" y="43.2">MCUVCC</text>
<text x="232" y="45.7">AD4/SDA</text>
<text x="235.5" y="43.2">AREF</text>
<text x="140.5" y="50.8">MCUVCC</text>
<text x="193.5" y="53.3">DCD</text>
<text x="193.6" y="50.8">DSR</text>
<text x="193.9" y="48.3">CTS</text>
<text x="232.2" y="48.3">AD5/SCL</text>
<text x="148" y="55.9">IO0/RX</text>
<text x="196" y="55.9">RI</text>
<text x="40.6" y="61">USBVCC</text>
<text x="148.2" y="63.5">IO1/TX</text>
<text x="240.8" y="63.5">IO12/MISO</text>
<text x="109.2" y="71.1">RI</text>
<text x="109.2" y="68.6">DCD</text>
<text x="241.8" y="66">IO13/SCK</text>
<text x="244.4" y="68.6">RESET</text>
<text x="246.9" y="71.1">IO23</text>
<text x="264.2" y="66">IO11/MOSI</text>
<text x="264.2" y="71.1">IO24/SS</text>
<text x="40.6" y="73.7">VBUS</text>
<text x="109.2" y="76.2">CTS</text>
<text x="109.2" y="73.7">DSR</text>
<text x="40.6" y="78.7">D+</text>
<text x="160.9" y="83.8">MCUVCC</text>
<text x="116.8" y="88.9">RESET</text>
<text x="223.5" y="86.4">RESET</text>
<text x="72" y="101.6">MCUVCC</text>
<text x="106.7" y="99.1">UIN</text>
<text x="223.5" y="101.6">AD2</text>
<text x="223.5" y="99.1">AD1</text>
<text x="223.5" y="96.5">AD0</text>
<text x="107.2" y="106.7">RESET</text>
<text x="124.5" y="106.7">MCUVCC</text>
<text x="223.5" y="104.1">AD3</text>
<text x="223.5" y="106.7">AD5/SCL</text>
<text x="254.8" y="106.7">AD1</text>
<text x="254.8" y="104.1">AD0</text>
<text x="40.6" y="109.2">VBUS</text>
<text x="223.5" y="113">IO8</text>
<text x="223.5" y="109.2">AD4/SDA</text>
<text x="254.8" y="111.8">AD3</text>
<text x="254.8" y="109.2">AD2</text>
<text x="40.6" y="114.3">D+</text>
<text x="223.5" y="115.6">IO23</text>
<text x="223.5" y="118.1">IO9</text>
<text x="249.8" y="114.3">AD4/SDA</text>
<text x="250" y="116.8">AD5/SCL</text>
<text x="223.5" y="125.7">IO11/MOSI</text>
<text x="223.5" y="123.2">IO13/SCK</text>
<text x="223.5" y="120.6">IO10</text>
<text x="223.5" y="128.3">IO12/MISO</text>
<text x="223.5" y="134.6">IO7</text>
<text x="223.5" y="132.1">IO4</text>
<text x="223.5" y="137.2">IO3</text>
<text x="252.1" y="132.1">IO0/RX</text>
<text x="252.3" y="134.6">IO1/TX</text>
<text x="255.7" y="137.2">IO2</text>
<text x="223.5" y="139.7">IO6</text>
<text x="223.5" y="142.2">IO5</text>
<text x="255.7" y="142.2">IO4</text>
<text x="255.7" y="139.7">IO3</text>
<text x="128.2" y="144.8">USBVCC</text>
<text x="223.5" y="149.9">IO2</text>
<text x="223.5" y="144.8">IO1/TX</text>
<text x="223.5" y="147.3">IO0/RX</text>
<text x="255.7" y="144.8">IO5</text>
<text x="255.7" y="147.3">IO6</text>
<text x="255.7" y="149.9">IO7</text>
<text x="223.5" y="153.7">IO24/SS</text>
<text x="223.5" y="157.5">AREF</text>
<text x="53.3" y="167.6">DC</text>
<text x="63.5" y="167.6">UIN</text>
<text x="130.4" y="165.1">MCUVCC</text>
<text x="132.6" y="167.6">RESET</text>
<text x="136" y="180.3">UIN</text>
</g>
<g font-size="2.1" fill="#008484">
<text x="85" y="53.2">U3</text>
<text x="94.9" y="86.2">CH340G</text>
</g>
<g font-size="2.1" fill="#0000c2">
<text x="15.2" y="66">X2: USB-B option</text>
<text x="179.1" y="78.7">U4: LQFP option, U6: QFN option</text>
<text x="15.2" y="101.6">X3: microUSB option</text>
</g>
<g font-size="2.1" fill="#840000">
<text x="178" y="172">In part based on Arduino UNO design, see arduino.cc</text>
<text x="178" y="169">A development board with STM8S105K6 MCU in Arduino UNO form factor</text>
<text x="178" y="178">see http://creativecommons.org/licenses/by-sa/2.5/</text>
<text x="178" y="175">Released under Creative Commons Attribution-ShareAlike 2.5 Generic License,</text>
<text x="178" y="184">Sheet: /</text>
<text x="178" y="181">Benedikt Freisen</text>
<text x="178" y="186.7">File: sduino_uno.sch</text>
<text x="178" y="196.9">KiCad E.D.A. eeschema 5.1.5+dfsg1-2build2</text>
<text x="178" y="194.1">Size: A4</text>
<text x="200" y="194.1">Date: 2017-09-15</text>
<text x="263" y="194.1">Rev: 2017-11-15</text>
<text x="263" y="196.9">Id: 1/1</text>
</g>
<g font-size="1.8" fill="#840000">
<text x="35" y="11.9">1</text>
<text x="85" y="11.9">2</text>
<text x="135" y="11.9">3</text>
<text x="185" y="11.9">4</text>
<text x="235" y="11.9">5</text>
<text x="285" y="11.9">6</text>
<text x="98.8" y="23" transform="rotate(-90 98.8 23)">8</text>
<text x="94.8" y="25.4">5</text>
<text x="107.5" y="27.9">7</text>
<text x="242.7" y="25.4">1</text>
<text x="242.7" y="27.9">2</text>
<text x="10.4" y="35.9">A</text>
<text x="94.8" y="30.5">6</text>
<text x="98.8" y="34.4" transform="rotate(-90 98.8 34.4)">4</text>
<text x="242.7" y="30.5">3</text>
<text x="242.7" y="33">4</text>
<text x="242.7" y="35.6">5</text>
<text x="285.4" y="35.9">A</text>
<text x="137.9" y="40.6">1</text>
<text x="242.7" y="38.1">6</text>
<text x="242.7" y="40.6">7</text>
<text x="153.2" y="42.4">1</text>
<text x="153.2" y="45">2</text>
<text x="153.2" y="47.5">3</text>
<text x="160.8" y="47.5">6</text>
<text x="160.8" y="45">7</text>
<text x="160.8" y="42.4">8</text>
<text x="242.7" y="43.2">8</text>
<text x="242.7" y="45.7">9</text>
<text x="153.2" y="50">4</text>
<text x="160.8" y="50">5</text>
<text x="199.5" y="48.3">1</text>
<text x="199.5" y="50.8">2</text>
<text x="199.5" y="53.3">3</text>
<text x="242.2" y="48.3">10</text>
<text x="80.3" y="55.9">16</text>
<text x="80.8" y="58.4">1</text>
<text x="106.2" y="55.9">2</text>
<text x="106.2" y="58.4">3</text>
<text x="155.7" y="55.9">1</text>
<text x="160.8" y="55.9">2</text>
<text x="199.5" y="55.9">4</text>
<text x="80.8" y="61">4</text>
<text x="105.7" y="63.5">14</text>
<text x="135.4" y="62.7">1</text>
<text x="135.4" y="65.3">2</text>
<text x="143" y="65.3">7</text>
<text x="143" y="62.7">8</text>
<text x="155.7" y="63.5">1</text>
<text x="160.8" y="63.5">2</text>
<text x="252.9" y="63.5">1</text>
<text x="80.8" y="68.6">7</text>
<text x="80.8" y="71.1">8</text>
<text x="105.7" y="71.1">11</text>
<text x="105.7" y="68.6">12</text>
<text x="105.7" y="66">13</text>
<text x="135.4" y="67.8">3</text>
<text x="135.4" y="70.4">4</text>
<text x="143" y="70.4">5</text>
<text x="143" y="67.8">6</text>
<text x="252.9" y="66">3</text>
<text x="252.9" y="68.6">5</text>
<text x="252.9" y="71.1">7</text>
<text x="261.8" y="66">4</text>
<text x="261.8" y="68.6">6</text>
<text x="261.8" y="71.1">8</text>
<text x="38.9" y="73.7">1</text>
<text x="105.7" y="73.7">10</text>
<text x="106.2" y="76.2">9</text>
<text x="120.8" y="76.2">1</text>
<text x="136.7" y="76.2">1</text>
<text x="141.8" y="76.2">2</text>
<text x="38.9" y="81.3">2</text>
<text x="38.9" y="78.7">3</text>
<text x="80.8" y="78.7">5</text>
<text x="80.8" y="81.3">6</text>
<text x="105.7" y="81.3">15</text>
<text x="120.8" y="78.7">2</text>
<text x="10.4" y="85.9">B</text>
<text x="30.2" y="88.4" transform="rotate(-90 30.2 88.4)">5</text>
<text x="32.8" y="88.4" transform="rotate(-90 32.8 88.4)">4</text>
<text x="285.4" y="85.9">B</text>
<text x="82.7" y="99.1">1</text>
<text x="82.7" y="101.6">2</text>
<text x="115.1" y="100.8">1</text>
<text x="122.7" y="100.8">8</text>
<text x="82.7" y="104.1">3</text>
<text x="115.1" y="103.4">2</text>
<text x="115.1" y="105.9">3</text>
<text x="122.7" y="105.9">6</text>
<text x="122.7" y="103.4">7</text>
<text x="260.5" y="104.1">1</text>
<text x="260.5" y="106.7">2</text>
<text x="38.9" y="109.2">1</text>
<text x="115.1" y="108.5">4</text>
<text x="122.7" y="108.5">5</text>
<text x="260.5" y="109.2">3</text>
<text x="260.5" y="111.8">4</text>
<text x="38.9" y="116.8">2</text>
<text x="38.9" y="114.3">3</text>
<text x="38.9" y="119.4">4</text>
<text x="260.5" y="114.3">5</text>
<text x="260.5" y="116.8">6</text>
<text x="30.2" y="123.9" transform="rotate(-90 30.2 123.9)">6</text>
<text x="32.8" y="123.9" transform="rotate(-90 32.8 123.9)">5</text>
<text x="61.7" y="127">3</text>
<text x="74.4" y="127">2</text>
<text x="116.6" y="129.6" transform="rotate(-90 116.6 129.6)">8</text>
<text x="138.7" y="131.5" transform="rotate(-90 138.7 131.5)">2</text>
<text x="10.4" y="135.9">C</text>
<text x="68.3" y="134.1" transform="rotate(-90 68.3 134.1)">1</text>
<text x="112.5" y="137.2">2</text>
<text x="112.5" y="132.1">3</text>
<text x="125.2" y="134.6">1</text>
<text x="131.6" y="136.4">1</text>
<text x="260.5" y="132.1">1</text>
<text x="260.5" y="134.6">2</text>
<text x="260.5" y="137.2">3</text>
<text x="285.4" y="135.9">C</text>
<text x="116.6" y="141.1" transform="rotate(-90 116.6 141.1)">4</text>
<text x="138.7" y="139.2" transform="rotate(-90 138.7 139.2)">3</text>
<text x="260.5" y="139.7">4</text>
<text x="260.5" y="142.2">5</text>
<text x="260.5" y="144.8">6</text>
<text x="260.5" y="147.3">7</text>
<text x="260.5" y="149.9">8</text>
<text x="51.6" y="167.6">1</text>
<text x="74.4" y="167.6">3</text>
<text x="87.1" y="167.6">2</text>
<text x="141.1" y="162.6">1</text>
<text x="141.1" y="165.1">2</text>
<text x="141.1" y="167.6">3</text>
<text x="51.6" y="172.7">2</text>
<text x="51.6" y="170.2">3</text>
<text x="141.1" y="170.2">4</text>
<text x="141.1" y="172.7">5</text>
<text x="81" y="174.7" transform="rotate(-90 81 174.7)">1</text>
<text x="141.1" y="175.3">6</text>
<text x="141.1" y="177.8">7</text>
<text x="10.4" y="185.9">D</text>
<text x="141.1" y="180.3">8</text>
<text x="285.4" y="185.9">D</text>
<text x="35" y="199.9">1</text>
<text x="85" y="199.9">2</text>
<text x="135" y="199.9">3</text>
<text x="185" y="199.9">4</text>
<text x="235" y="199.9">5</text>
<text x="285" y="199.9">6</text>
</g>
<g font-size="1.8" fill="#008484">
<text x="97.5" y="17.7">+5V</text>
<text x="101.8" y="23.8">U5B</text>
<text x="244.3" y="23.8">IOH1</text>
<text x="42" y="27.6">RESET1</text>
<text x="97" y="26.3">+</text>
<text x="99.7" y="27.1" transform="rotate(-90 99.7 27.1)">V+</text>
<text x="37.3" y="32.7">TS42031-160R-TR-7260</text>
<text x="102" y="34">LM358</text>
<text x="31.1" y="37.8">GND</text>
<text x="97.1" y="40.3">GND</text>
<text x="137.7" y="39">LED_L1</text>
<text x="143" y="40.6">2</text>
<text x="155.7" y="39">RN2</text>
<text x="132.7" y="47.9">GND</text>
<text x="137.2" y="44.1">YELLOW</text>
<text x="202.2" y="46.7">J1</text>
<text x="225.4" y="45.4">GND</text>
<text x="69.4" y="50.5">C7</text>
<text x="156.5" y="51.7">1k</text>
<text x="241.2" y="51.7">Conn_01x10</text>
<text x="69.7" y="55.5">100n</text>
<text x="84.8" y="59.3">GND</text>
<text x="84.8" y="56.8">VCC</text>
<text x="99.4" y="59.3">RXD</text>
<text x="99.6" y="56.8">TXD</text>
<text x="137.9" y="59.4">RN3</text>
<text x="154.9" y="54.3">LED_TX1</text>
<text x="155" y="59.4">YELLOW</text>
<text x="198" y="59.4">Conn_01x04</text>
<text x="275.3" y="58.3">+5V</text>
<text x="56.5" y="63.2">GND</text>
<text x="75.5" y="65.4" transform="rotate(-90 75.5 65.4)">C12</text>
<text x="84.8" y="61.8">V3</text>
<text x="99.6" y="64.4">RTS</text>
<text x="122.9" y="60.9">+5V</text>
<text x="154.8" y="61.9">LED_RX1</text>
<text x="253.3" y="61.9">SPI_PWR1</text>
<text x="261.8" y="63.5">2</text>
<text x="28" y="70.8">USB_B</text>
<text x="28.1" y="68.2">X2</text>
<text x="38.8" y="68.6" transform="rotate(-90 38.8 68.6)">F1</text>
<text x="43.1" y="68.2">MF-MSMF050-2</text>
<text x="62.8" y="70.3" transform="rotate(-90 62.8 70.3)">22p</text>
<text x="67.9" y="69.4" transform="rotate(-90 67.9 69.4)">C1</text>
<text x="78" y="71.2" transform="rotate(-90 78 71.2)">Y1</text>
<text x="84.8" y="69.5">XI</text>
<text x="99.3" y="69.5">DCD</text>
<text x="99.5" y="66.9">DTR</text>
<text x="117.8" y="68.2">C10</text>
<text x="155" y="67">YELLOW</text>
<text x="32.2" y="74.5">VBUS</text>
<text x="56.5" y="74.6">GND</text>
<text x="62.8" y="77.9" transform="rotate(-90 62.8 77.9)">22p</text>
<text x="67.9" y="77" transform="rotate(-90 67.9 77)">C2</text>
<text x="70.4" y="72.9" transform="rotate(-90 70.4 72.9)">12MHz 100n</text>
<text x="84.8" y="72">XO</text>
<text x="99.4" y="74.5">DSR</text>
<text x="99.6" y="77.1">CTS</text>
<text x="101.3" y="72">RI</text>
<text x="117.9" y="73.3">100n</text>
<text x="123.5" y="74.6">J2</text>
<text x="135.6" y="74.6">LED_ON1</text>
<text x="138.7" y="72.1">1k</text>
<text x="247.8" y="74.6">Conn_02x04_Odd_Even</text>
<text x="34.8" y="79.6">D+</text>
<text x="84.8" y="79.6">D+</text>
<text x="97.7" y="82.2">RS232</text>
<text x="119.3" y="82.2">Conn_01x02</text>
<text x="136.6" y="79.7">GREEN</text>
<text x="179.3" y="82.8">U4</text>
<text x="184.4" y="82.8">U6</text>
<text x="274.9" y="78.4">GND</text>
<text x="31.1" y="85.6" transform="rotate(-90 31.1 85.6)">Shield</text>
<text x="33.7" y="85.6" transform="rotate(-90 33.7 85.6)">GND</text>
<text x="130.1" y="91.1">GND</text>
<text x="230.4" y="94.5" transform="rotate(-90 230.4 94.5)">16MHz</text>
<text x="238" y="92.8" transform="rotate(-90 238 92.8)">Y2</text>
<text x="240.6" y="91.9" transform="rotate(-90 240.6 91.9)">22p</text>
<text x="245.7" y="91" transform="rotate(-90 245.7 91)">C5</text>
<text x="31.1" y="98.7">GND</text>
<text x="66.5" y="101.5">+3V3</text>
<text x="79.7" y="96.4">+5V</text>
<text x="83.6" y="97.5">VSEL1</text>
<text x="117.6" y="97.5">RN1</text>
<text x="240.6" y="99.5" transform="rotate(-90 240.6 99.5)">22p</text>
<text x="245.7" y="98.6" transform="rotate(-90 245.7 98.6)">C6</text>
<text x="247" y="96.2">GND</text>
<text x="27.9" y="106.3">USB_OTG</text>
<text x="28.1" y="103.8">X3</text>
<text x="81.2" y="107.6">Conn_01x03</text>
<text x="262.4" y="102.5">AD1</text>
<text x="32.2" y="110.1">VBUS</text>
<text x="104.7" y="114">GND</text>
<text x="117.9" y="110.2">10k</text>
<text x="118.3" y="112.7">D2</text>
<text x="163.5" y="111.4">C11</text>
<text x="171" y="111.4">C4</text>
<text x="34.8" y="115.2">D+</text>
<text x="56.8" y="119.3">+5V</text>
<text x="76.7" y="119.3">+3V3</text>
<text x="112.8" y="117.8">CD1206-S01575</text>
<text x="163.7" y="116.5">100n</text>
<text x="171.1" y="116.5">1µ</text>
<text x="31.1" y="121.2" transform="rotate(-90 31.1 121.2)">Shield</text>
<text x="33.7" y="121.2" transform="rotate(-90 33.7 121.2)">GND</text>
<text x="35.3" y="120.3">ID</text>
<text x="63.7" y="124.8">U2</text>
<text x="70.2" y="124.8">NCP1117-3.3_SOT223</text>
<text x="115.2" y="124.4">+5V</text>
<text x="135.6" y="124.4">+5V</text>
<text x="259" y="120.3">Conn_01x06</text>
<text x="63.8" y="127.9">VI</text>
<text x="70.8" y="127.9">VO</text>
<text x="79.6" y="131.7">PC1</text>
<text x="87.2" y="131.7">C8</text>
<text x="119.5" y="130.5">U5A</text>
<text x="262.2" y="130.5">IOL1</text>
<text x="31.1" y="134.3">GND</text>
<text x="69.2" y="132.1" transform="rotate(-90 69.2 132.1)">GND</text>
<text x="79.8" y="136.8">47µ</text>
<text x="87.5" y="136.8">100n</text>
<text x="104.6" y="134.5">+3V3</text>
<text x="114.8" y="133">+</text>
<text x="117.5" y="133.8" transform="rotate(-90 117.5 133.8)">V+</text>
<text x="139.9" y="136.7">Q1</text>
<text x="140.2" y="134.2">FDN340P</text>
<text x="119.8" y="140.6">LM358</text>
<text x="66.6" y="147">GND</text>
<text x="114.9" y="147">GND</text>
<text x="259" y="153.3">Conn_01x08</text>
<text x="89.8" y="159.9">+5V</text>
<text x="122.9" y="157.4">+5V</text>
<text x="127.5" y="157.4">+3V3</text>
<text x="140.9" y="161">POWER1</text>
<text x="44.7" y="165.8">X1</text>
<text x="58.6" y="166">D1</text>
<text x="76.4" y="165.4">U1</text>
<text x="82.9" y="165.4">NCP1117-5.0_SOT223</text>
<text x="168.2" y="164.8">GND</text>
<text x="201.5" y="162.8">STM8S105K6T6C_LQFP32</text>
<text x="201.6" y="165.3">STM8S105K6U6A_UFQFPN32</text>
<text x="58.4" y="171.1">M7</text>
<text x="72" y="172.4">C3</text>
<text x="76.5" y="168.5">VI</text>
<text x="81.9" y="172.7" transform="rotate(-90 81.9 172.7)">GND</text>
<text x="83.5" y="168.5">VO</text>
<text x="92.3" y="172.4">PC2</text>
<text x="99.9" y="172.4">C9</text>
<text x="42.2" y="175.6">Jack-DC</text>
<text x="72.1" y="177.5">1µ</text>
<text x="92.5" y="177.5">47µ</text>
<text x="100.2" y="177.5">100n</text>
<text x="53.9" y="180">GND</text>
<text x="139.6" y="183.8">Conn_01x08</text>
<text x="79.3" y="187.6">GND</text>
<text x="130.1" y="187.6">GND</text>
</g>
<g font-size="1.4" fill="#840000">
<text x="176.8" y="86.4">6</text>
<text x="221.2" y="86.4">1</text>
<text x="176.8" y="94">7</text>
<text x="221.2" y="90.2">2</text>
<text x="221.2" y="92.7">3</text>
<text x="176.8" y="101.6">9</text>
<text x="220.8" y="101.6">14</text>
<text x="220.8" y="99.1">15</text>
<text x="220.8" y="96.5">16</text>
<text x="220.8" y="106.7">12</text>
<text x="220.8" y="104.1">13</text>
<text x="176.8" y="109.2">5</text>
<text x="220.8" y="109.2">11</text>
<text x="220.8" y="113">18</text>
<text x="220.8" y="118.1">20</text>
<text x="220.8" y="115.6">19</text>
<text x="220.8" y="120.6">21</text>
<text x="220.8" y="123.2">22</text>
<text x="220.8" y="125.7">23</text>
<text x="220.8" y="128.3">24</text>
<text x="220.8" y="132.1">25</text>
<text x="220.8" y="134.6">26</text>
<text x="220.8" y="137.2">27</text>
<text x="220.8" y="139.7">28</text>
<text x="220.8" y="142.2">29</text>
<text x="220.8" y="144.8">30</text>
<text x="220.8" y="147.3">31</text>
<text x="220.8" y="149.9">32</text>
<text x="176.4" y="152.4">33</text>
<text x="176.8" y="154.9">4</text>
<text x="220.8" y="153.7">17</text>
<text x="176.4" y="157.5">10</text>
<text x="221.2" y="157.5">8</text>
</g>
<g font-size="1.4" fill="#008484">
<text x="180.1" y="87.1">VDD</text>
<text x="214.8" y="87.1">NRST</text>
<text x="180.1" y="94.7">VDDIO</text>
<text x="208.9" y="93.5">(OSCOUT)PA2</text>
<text x="210.5" y="90.9">(OSCIN)PA1</text>
<text x="203.5" y="99.8">(AIN1/TIM1_CH2N)PB1</text>
<text x="203.5" y="97.3">(AIN0/TIM1_CH1N)PB0</text>
<text x="180.1" y="102.4">VDDA</text>
<text x="203.5" y="102.4">(AIN2/TIM1_CH3N)PB2</text>
<text x="204.5" y="104.9">(AIN3/TIM1_ETR)PB3</text>
<text x="205.6" y="107.4">(AIN4/I2C_SCL)PB4</text>
<text x="180.1" y="110">VCAP</text>
<text x="200.2" y="113.8">(TIM1_CH1/UART2_CK)PC1</text>
<text x="205.4" y="110">(AIN5/I2C_SDA)PB5</text>
<text x="208.2" y="118.9">(TIM1_CH3)PC3</text>
<text x="208.2" y="116.3">(TIM1_CH2)PC2</text>
<text x="208.2" y="121.4">(TIM1_CH4)PC4</text>
<text x="208.9" y="123.9">(SPI_SCK)PC5</text>
<text x="208.3" y="126.5">(SPI_MOSI)PC6</text>
<text x="208.3" y="129">(SPI_MISO)PC7</text>
<text x="193" y="132.8">(TIM3_CH2/TIM1_BKIN/CLK_COO)PD0</text>
<text x="200.9" y="137.9">(TIM3_CH1/TIM2_CH3)PD2</text>
<text x="211.2" y="135.4">(SWIM)PD1</text>
<text x="201.1" y="140.5">(TIM2_CH2/ADC_ETR)PD3</text>
<text x="203.9" y="143">(TIM2_CH1/BEEP)PD4</text>
<text x="207.5" y="148.1">(UART2_RX)PD6</text>
<text x="207.7" y="145.5">(UART2_TX)PD5</text>
<text x="180.1" y="155.7">VSS</text>
<text x="180.1" y="153.2">PAD</text>
<text x="205.6" y="150.6">(TLI/TIM1_CH4)PD7</text>
<text x="209.1" y="154.4">(SPI_NSS)PE5</text>
<text x="180.1" y="158.2">VSSA</text>
<text x="211.2" y="158.2">(AIN12)PF4</text>
</g>
</svg>
